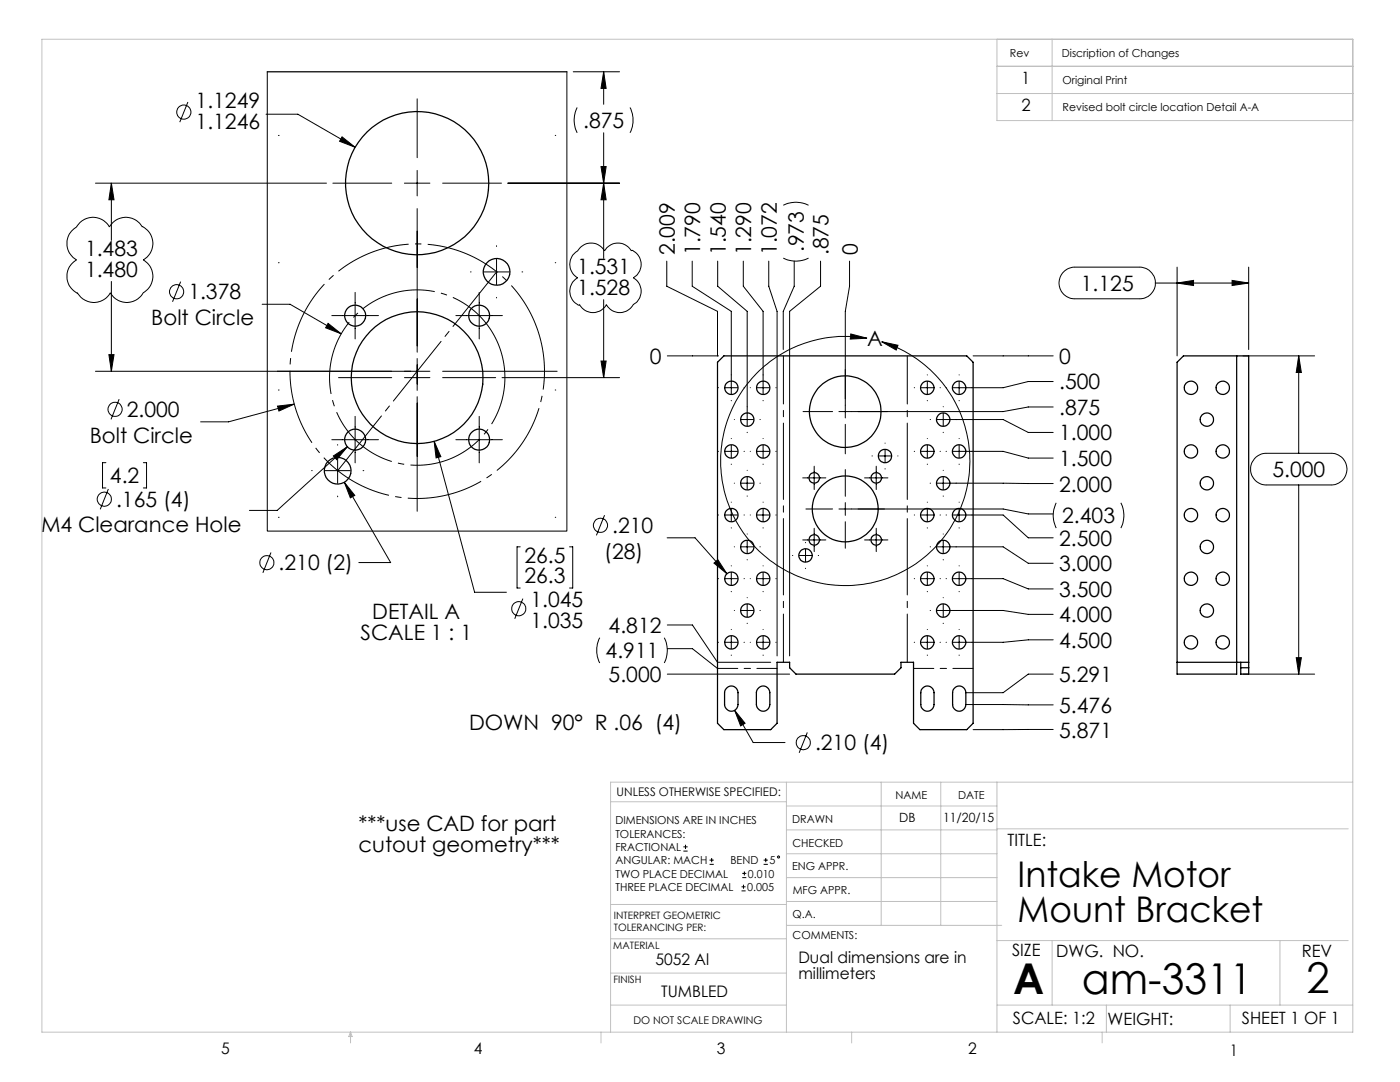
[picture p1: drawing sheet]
<svg xmlns="http://www.w3.org/2000/svg" width="279mm" height="216mm" viewBox="0 0 279 216" stroke-linecap="round" stroke-linejoin="round" font-family="sans-serif">
<g fill="none" stroke="#000" stroke-width=".2">
<path d="M53.3 14.3v91.7h59.8v-91.7M83.3 19.7v11.8M114.4 14.3h9.2M120.5 14.3l.5 3.3h-1.1zM120.5 14.3v6.5M19.1 36.5h46.1M22.2 36.5l.6 3.4h-1.1zM22.2 36.5v11.4M37.5 20.4l-1.6 4M53.1 22.8h6.3l11.5 6.6M55.6 27h.1M66.4 36.5h11.8"/>
<path d="M68.3 27.3l2.6 2.1-3.1-1.2zM80.7 36.5h5.1M83.3 34v5.1M88.3 36.5h11.8M101.4 36.5h22.2M110.8 27h.1M115.2 21.4a5.6 5.6 0 0 0 0 5.1M119.9 33.2h1.1l-.5 3.3zM120.5 36.5l.5 3.4h-1.1zM120.5 26.5v25.1M125.7 21.4a5.6 5.6 0 0 1 0 5.1M15.9 44.4a3.8 3.8 0 0 1 5.9 .9 3.7 3.7 0 0 1 6.6 0 3.7 3.7 0 0 1 2.1 3.2 3.7 3.7 0 0 1-1.9 3.4 3.7 3.7 0 0 1 0 6.5 3.7 3.7 0 0 1-6.6 0 3.7 3.7 0 0 1-6.5 0v.1a3.7 3.7 0 0 1-2.2-3.3 3.7 3.7 0 0 1 2-3.3 3.8 3.8 0 0 1 0-6.6z"/>
<path d="M22.2 56.2v17.9M36.1 56.2l-1.7 4M55.6 52.4h.1M70.9 58.3v9.3M83.3 41.6v28.7M93.9 54.3h.1M95.6 58.3v9.3M96.6 54.3h5M99.1 49v.2M99.1 51.7v5.1M99.1 59.3v.1M104.2 54.3h.1"/>
<path d="M110.8 52.4h.1M114.3 50.9l1-.8a3.1 3.1 0 0 1 5.4 0 3.1 3.1 0 0 1 5.3 0l.1-.1a3 3 0 0 1 1.8 2.6 3 3 0 0 1-1.5 2.8 3.1 3.1 0 0 1 0 5.4 3.1 3.1 0 0 1-5.4 0 3 3 0 0 1-5.3 0l-.1 .1a3 3 0 0 1-1.9-2.7 3 3 0 0 1 1.6-2.8 3.1 3.1 0 0 1-1-4.5zM120.5 59.8v15.6M133.1 52.1v5l10.1 5v8.9M138.1 52.1v5l7.8 5v16.5M143.2 52.1v5l5.9 5v22.9M148.3 52.1v5l4 5v16.5M153.4 52.1v5l1.7 5v68.8M156.3 51.5a5.6 5.6 0 0 0 5.1 0M156.3 41a5.6 5.6 0 0 1 5.1 0M158.5 52.1v5l-2.2 5v7.6M163.8 52.1v5l-6.2 5v68.8"/>
<path d="M169.5 52.1v5l-.8 5v21.3M212.1 54.5a3.1 3.1 0 0 1 2.4-1.2h12.9a3.2 3.2 0 0 1 3.2 3.2 3.2 3.2 0 0 1-3.2 3.1h-12.9a3.2 3.2 0 0 1-2.8-1.8 3.2 3.2 0 0 1 .4-3.3zM230.6 56.5h18.6M234.9 56.5l3.3-.5v1zM234.9 53.3v17.7M245.9 56l3.3 .5-3.3 .5zM249.2 53.3v16.4M19.1 74.1h66.7M21.7 70.8h1.1l-.6 3.3zM23.8 79.7l-1.6 4M52.3 60.7h5.6l10.2 5.9M55.6 77.8h.1"/>
<path d="M65.5 64.5l2.6 2.1-3.1-1.2zM66.2 63h9.3M67.6 75.4h10.6M80.7 75.4h5.1M83.3 71.5v6.4M83.3 79.2v22.8M88.3 75.4h10.6M88.3 74.1h22.9M91 63h9.3M100.2 75.4h23.4M110.8 77.8h.1M119.9 72h1.1l-.5 3.4z"/>
<path d="M133.2 71h10M143.2 71h.1M143.4 77.4h.1M144.7 77.4h2.5M145.9 79.9v.1M148.5 77.4h.1M149.7 77.4h.1M151 77.4h2.6M152.3 79.9v.1M154.8 77.4h.1M169.8 66.6l3.2 .9-3.3 .2zM173 67.5a24.9 24.9 0 0 0-28 32 24.9 24.9 0 0 0 41.4 10 24.9 24.9 0 0 0-10.4-41.3"/>
<path d="M176 68.2l3.2 .7-.3 .9zM182.5 77.4h.1M183.8 77.4h2.5M185.1 74.8h.1M185.1 76.1v2.5M185.1 79.9v.1M187.6 77.4h.1M188.8 77.4h.1M191.4 74.8h.1M191.4 76.1v2.5M191.4 79.9v.1M194.2 71h16"/>
<path d="M210.2 76.1h-5l-5 1.3h-10.1M248.1 71h14.3M259.2 71l.5 3.3h-1zM259.2 71v19.5M21.1 92.3h-.6v5.1h.6M21.6 97.6l-1.6 4M28.6 92.3h.6v5.1h-.6M55.4 81l3.3-.4-3 1.4zM58.7 80.6l-13.1 3.6h-5.6M62.2 93.9h.1M64.8 93.9h5.1M66.2 87.7h9.3"/>
<path d="M66.5 91l2.8-1.9-2.1 2.6zM67.4 88.7v.1M67.4 91.4v5M67.4 99v.1M68.7 96.2l2.1 2.6-.9 .5zM68.7 96.2l9.3 16.1h-6.4M69.3 89.1l-14 12.7h-5.5M70.9 83.1v9.3M72.5 93.9h.1M86.6 88.1l1.4 3-1 .3zM86.6 88.1l8.1 30.1h6.4M91 87.7h9.3"/>
<path d="M95.6 83.1v9.3M143.4 90.1h.1M144.7 90.1h2.5M145.9 87.5h.1M145.9 88.8v2.5M145.9 92.6v.1M146.5 96.4h.1M146.5 83.7h.1M147.8 96.4h2.6M147.8 83.7h2.6M148.5 90.1h.1M149.1 86.3h.1"/>
<path d="M149.1 93.8v.1M149.1 95.1v2.6M149.1 99h.1M149.7 90.1h.1M151 90.1h2.6M151.7 96.4h.1M151.7 83.7h.1M152.3 87.5h.1M152.3 88.8v2.5M152.3 92.6v.1M154.8 90.1h.1M160.2 95.4h4.6"/>
<path d="M160.3 82.1h5.9M162.5 93v4.7M168.7 84.7v5.9M168.7 93.7v5.3M172.5 95.4h4.7M174 91h.1M174.9 93v4.7M175.4 91h2.5M176.6 88.4h.1M176.6 89.7v2.6M176.6 93.5v.1M179.2 91h.1"/>
<path d="M182.5 90.1h.1M183.8 90.1h2.5M185.1 87.5h.1M185.1 88.8v2.5M185.1 92.6v.1M185.6 96.4h.1M185.6 83.7h.1M187 96.4l23.2 .1M187 83.7h13.2l5 2.6h5M187.6 90.1h.1M188.2 81.1v.1M188.2 82.4v2.6"/>
<path d="M188.2 86.3h.1M188.2 93.8v.1M188.2 95.1v2.6M188.2 99h.1M188.8 90.1h.1M190.1 90.1h10.1l5 1.3h5M191.4 87.5h.1M191.4 88.8v2.5M191.4 92.6v.1M210.2 81.2h-5l-5 .9h-32.8M250.5 91.4a3.1 3.1 0 0 1 2.2-.9h12.9a3.2 3.2 0 0 1 3.2 3.1 3.2 3.2 0 0 1-3.2 3.2h-12.9a3.2 3.2 0 0 1-2.9-2 3.2 3.2 0 0 1 .7-3.4zM259.2 96.8v37.7"/>
<path d="M54.1 110.2l-1.6 4.1M55.6 103.2h.1M103.8 109.1h-.6v8.2h.6M104.4 119.5l-1.7 4M110.8 103.2h.1M113.7 109.1h.6v8.2h-.6M120.7 102.8l-1.7 4M133.1 107.3h5.6l6.4 7.2M142.5 112.4l.8-.7 1.8 2.8zM143.4 115.5h.1M143.4 102.8h.1M144.7 115.5h2.5"/>
<path d="M144.7 102.8h2.5M145.9 100.2h.1M145.9 101.5v2.5M145.9 105.3v.1M145.9 112.9h.1M145.9 114.2v2.5M145.9 118v.1M146.5 109.1h.1M147.8 109.1h2.6M148.5 115.5h.1M148.5 102.8h.1M149.1 106.5v.1"/>
<path d="M149.1 107.8v2.6M149.1 111.7h.1M149.1 119.2v.1M149.7 115.5h.1M149.7 102.8h.1M151 115.5h2.6M151 102.8h2.6M151.7 109.1h.1M152.3 100.2h.1M152.3 101.5v2.5M152.3 105.3v.1M152.3 112.9h.1"/>
<path d="M152.3 114.2v2.5M152.3 118v.1M154.8 115.5h.1M154.8 102.8h.1M158.2 110.8h.1M159.5 110.8h2.5M160.2 107.7h4.6M160.8 108.2v.1M160.8 109.6v2.5M160.8 113.4v.1M160.8 101.6h5.4M162.5 105.4v4.7"/>
<path d="M163.3 110.8h.1M167.4 101.6h32.8l5 1h5M168.7 100.3v2.5M168.7 104.1v5.3M172.5 107.7h4.7M174.9 105.4v4.7M182.5 115.5h.1M182.5 102.8h.1M183.8 115.5h2.5M183.8 102.8h2.5M185.1 100.2h.1M185.1 101.5v2.5"/>
<path d="M185.1 105.3v.1M185.1 112.9h.1M185.1 114.2v2.5M185.1 118v.1M185.6 109.1h.1M187 109.1h13.2l5 3.3h5M187.6 115.5h.1M187.6 102.8h.1M188.2 106.5v.1M188.2 107.8v2.6M188.2 111.7h.1M188.2 119.2v.1"/>
<path d="M188.8 115.5h.1M188.8 102.8h.1M190.1 115.5h10.1l5 2h5M190.1 102.8h10.1l5 4.5h5M191.4 100.2h.1M191.4 101.5v2.5M191.4 105.3v.1M191.4 112.9h.1M191.4 114.2v2.5M191.4 118v.1M210.8 100.3a5.6 5.6 0 0 0 0 5.1M223.7 100.3a5.6 5.6 0 0 1 0 5.1"/>
<path d="M119.7 127.2a5.6 5.6 0 0 0 0 5.1M132.6 127.2a5.6 5.6 0 0 1 0 5.1M133.2 134.5h24.4M133.2 124.7h5l5 7.5h10.6M133.2 129.4h5l5 4M143.4 128.2h.1M144.7 128.2h2.5M145.9 125.6h.1M145.9 126.9v2.5M145.9 130.7v.1M146.5 121.8h.1M147.8 121.8h2.6"/>
<path d="M148.5 128.2h.1M149.1 120.5v2.6M149.1 124.4h.1M149.7 128.2h.1M151 128.2h2.6M151.7 121.8h.1M152.3 125.6h.1M152.3 126.9v2.5M152.3 130.7v.1M154.8 128.2h.1M182.5 128.2h.1M183.8 128.2h2.5"/>
<path d="M185.1 125.6h.1M185.1 126.9v2.5M185.1 130.7v.1M185.6 121.8h.1M187 121.8h13.2l5 .8h5M187.6 128.2h.1M188.2 120.5v2.6M188.2 124.4h.1M188.8 128.2h.1M191.4 125.6h.1M191.4 126.9v2.5M191.4 130.7v.1"/>
<path d="M210.2 127.7h-5l-5 .5h-10.1M210.2 134.5h-5l-5 3.7h-7.5M248.1 134.5h14.3M258.7 131.2h1l-.5 3.3zM146.6 141.7l2.1 2.6-.9 .6zM146.6 141.7l3.7 6.5h6.4M161.1 146.2l-1.6 4M192.7 140.6l17.5 .1M210.2 145.6h-16M136.4 169.8h.8M136.4 169h.8M136.8 168.6v.8"/>
<path d="M141.6 172.5h.9M141.6 171.6h.9M142 171.2v.8M148 177.8h.8M148 177h.8M148.1 175.1h.8M148.1 174.3h.8M148.4 176.5v.8M148.6 173.9v.8M152.4 172.5h.8M152.4 171.6h.8M152.8 171.2v.8"/>
<circle cx="36.7" cy="22.4" r="1.41"/>
<circle cx="35.2" cy="58.2" r="1.41"/>
<circle cx="20.8" cy="99.6" r="1.41"/>
<circle cx="23" cy="81.7" r="1.41"/>
<circle cx="53.3" cy="112.3" r="1.41"/>
<circle cx="119.8" cy="104.8" r="1.41"/>
<circle cx="103.5" cy="121.5" r="1.41"/>
<circle cx="160.3" cy="148.2" r="1.41"/>
<circle cx="155.4" cy="171" r=".2"/>
</g>
<path d="M107.6 66.6a25.4 25.4 0 0 0-42.6-10.2 25.4 25.4 0 0 0 11.6 42.2 25.4 25.4 0 0 0 31.3-30.6l-.3-1.4" fill="none" stroke="#000" stroke-width=".2" stroke-dasharray="15.2 1.3 1.3 1.3" stroke-dashoffset="4" stroke-linecap="butt"/>
<path d="M100 70.2a17.5 17.5 0 0 0-29.3-7.1 17.5 17.5 0 0 0 7.9 29.1 17.5 17.5 0 0 0 21.7-20.8l-.3-1.2" fill="none" stroke="#000" stroke-width=".2" stroke-dasharray="15.2 1.3 1.3 1.3" stroke-dashoffset=".3" stroke-linecap="butt"/>
<path d="M156.3 132.1v-61.1M181.1 132.1v-61.1" fill="none" stroke="#000" stroke-width=".2" stroke-dasharray="15.2 1.3 1.3 1.3" stroke-dashoffset="5.6"/>
<path d="M155.1 133.4h-11.9M182.3 133.4h11.9" fill="none" stroke="#000" stroke-width=".2" stroke-dasharray="15.2 1.3 1.3 1.3" stroke-dashoffset="11.2"/>
<path d="M67.4 93.9l31.7-39.7" fill="none" stroke="#000" stroke-width=".2" stroke-dasharray="15.2 1.3 1.3 1.3" stroke-dashoffset="1.3"/>
<g fill="none" stroke="#c0c0c0" stroke-width=".2">
<path d="M8.4 7.8h261.6v198.2h-261.6zM199 7.8v16.3h71M199 13.2h71M199 18.7h71M210 7.8v16.3M121.8 160h35.2M157 156.1v49.9M175.9 156.1v28.5M187.7 156.1v28.5M199 156.1v49.9M270 156.1h-148.2v49.9M157 170.4h42"/>
<path d="M157 165.6h42M157 160.8h42M157 175.1h42M157 179.9h42M199 165.4h70.1M121.8 194.2h35.2M121.8 187.3h35.2M121.8 180.5h35.2M157 184.6h42.9M199 187.7h70.1M210 187.7v12.9M255.4 187.7v12.9"/>
<path d="M70 206v2.1M70 206l.3 .8h-.7zM119.9 206v2.1M121.8 200.6h35.2M170 206v2.1M199 200.6h71M220 206v2.1M220.8 200.6v5.4M245.5 200.6v5.4"/>
</g>
<g fill="#000">
<path d="M65.5 64.5l-.5 .9 3.1 1.2zM21.7 70.8h1.1l-.6 3.3zM22.2 36.5l.6 3.4h-1.1zM55.4 81l.3 1 3-1.4z"/>
<path d="M169.8 66.6l3.2 .9-3.3 .2zM176 68.2l3.2 .7-.3 .9z"/>
<path d="M142.5 112.4l2.6 2.1-1.8-2.8zM146.6 141.7l1.2 3.2 .9-.6zM245.9 56l3.3 .5-3.3 .5zM234.9 56.5l3.3-.5v1zM258.7 131.2h1l-.5 3.3zM259.2 71l.5 3.3h-1zM120.5 36.5l.5 3.4h-1.1zM119.9 72h1.1l-.5 3.4zM68.3 27.3l-.5 .9 3.1 1.2zM86.6 88.1l.4 3.3 1-.3zM66.5 91l.7 .7 2.1-2.6zM68.7 96.2l1.2 3.1 .9-.5zM119.9 33.2h1.1l-.5 3.3zM120.5 14.3l.5 3.3h-1.1z"/>
</g>
<g fill="none" stroke="#000" stroke-width=".25">
<path d="M53.3 14.3h59.8M144.5 71h48.4l1.3 1.3v72l-1.3 1.3h-9.3l-1.3-1.3v-12.1h-2.5v1l-1.3 1.3h-19.6l-1.3-1.3v-1h-2.5v12.1l-1.3 1.3h-9.3l-1.3-1.3v-72zM246.8 71h2.4v63.5h-1.6v-2.3M246.8 71h-10.6l-1.3 1.3v59.9M246.8 71v61.2M145.1 137.2a1.31 1.31 0 0 1 1.4-.2 1.31 1.31 0 0 1 .8 1.2v2.4a1.34 1.34 0 0 1-1.4 1.3 1.34 1.34 0 0 1-1.3-1.3v-2.7zM151.3 137.4a1.31 1.31 0 0 1 1.4-.4 1.31 1.31 0 0 1 .9 1.2v2.4a1.34 1.34 0 0 1-1.3 1.3 1.34 1.34 0 0 1-1.3-1.3v-2.4zM184 137.4a1.31 1.31 0 0 1 1.5-.4 1.31 1.31 0 0 1 .9 1.2v2.4a1.32 1.32 0 0 1-1.3 1.3 1.32 1.32 0 0 1-1.3-1.3v-2.4zM190.4 137.4a1.31 1.31 0 0 1 1.5-.4 1.31 1.31 0 0 1 .9 1.2v2.4a1.32 1.32 0 0 1-1.4 1.3 1.32 1.32 0 0 1-1.3-1.3v-2.4zM234.9 132.2v2.3h11.9v-2.3M234.9 132.2h11.9M246.8 132.2h2.4"/>
<path d="M247.6 133.2h1.6"/>
<circle cx="83.2" cy="36.6" r="14.3"/>
<circle cx="99.1" cy="54.2" r="2.66"/>
<circle cx="70.9" cy="63" r="2.1"/>
<circle cx="83.3" cy="75.4" r="13.2"/>
<circle cx="95.6" cy="63" r="2.1"/>
<circle cx="146" cy="77.4" r="1.34"/>
<circle cx="152.3" cy="77.4" r="1.34"/>
<circle cx="185.1" cy="77.4" r="1.34"/>
<circle cx="191.4" cy="77.4" r="1.34"/>
<circle cx="237.7" cy="77.4" r="1.32"/>
<circle cx="244" cy="77.4" r="1.32"/>
<circle cx="67.4" cy="93.9" r="2.66"/>
<circle cx="70.9" cy="87.7" r="2.11"/>
<circle cx="95.6" cy="87.7" r="2.11"/>
<circle cx="146" cy="90.1" r="1.34"/>
<circle cx="149.2" cy="83.7" r="1.34"/>
<circle cx="149.2" cy="96.4" r="1.34"/>
<circle cx="152.3" cy="90.1" r="1.34"/>
<circle cx="162.5" cy="95.4" r="1.05"/>
<circle cx="168.7" cy="82.1" r="7.1"/>
<circle cx="174.9" cy="95.4" r="1.06"/>
<circle cx="176.6" cy="91" r="1.34"/>
<circle cx="185.1" cy="90.1" r="1.34"/>
<circle cx="188.2" cy="83.7" r="1.34"/>
<circle cx="188.2" cy="96.4" r="1.34"/>
<circle cx="191.4" cy="90.1" r="1.34"/>
<circle cx="237.7" cy="90.1" r="1.32"/>
<circle cx="240.9" cy="96.4" r="1.32"/>
<circle cx="240.9" cy="83.7" r="1.32"/>
<circle cx="244" cy="90.1" r="1.32"/>
<circle cx="146" cy="102.8" r="1.34"/>
<circle cx="146" cy="115.5" r="1.34"/>
<circle cx="149.2" cy="109.1" r="1.34"/>
<circle cx="152.3" cy="102.8" r="1.34"/>
<circle cx="152.3" cy="115.5" r="1.34"/>
<circle cx="160.8" cy="110.8" r="1.33"/>
<circle cx="162.5" cy="107.7" r="1.05"/>
<circle cx="168.7" cy="101.5" r="6.6"/>
<circle cx="174.9" cy="107.7" r="1.06"/>
<circle cx="185.1" cy="115.5" r="1.34"/>
<circle cx="185.1" cy="102.8" r="1.34"/>
<circle cx="188.2" cy="109.1" r="1.34"/>
<circle cx="191.4" cy="115.5" r="1.34"/>
<circle cx="191.4" cy="102.8" r="1.34"/>
<circle cx="237.7" cy="102.8" r="1.32"/>
<circle cx="237.7" cy="115.5" r="1.32"/>
<circle cx="240.9" cy="109.1" r="1.32"/>
<circle cx="244" cy="115.5" r="1.32"/>
<circle cx="244" cy="102.8" r="1.32"/>
<circle cx="146" cy="128.2" r="1.34"/>
<circle cx="149.2" cy="121.8" r="1.34"/>
<circle cx="152.3" cy="128.2" r="1.34"/>
<circle cx="185.1" cy="128.2" r="1.34"/>
<circle cx="188.2" cy="121.8" r="1.34"/>
<circle cx="191.4" cy="128.2" r="1.34"/>
<circle cx="237.7" cy="128.2" r="1.32"/>
<circle cx="240.9" cy="121.8" r="1.32"/>
<circle cx="244" cy="128.2" r="1.32"/>
</g>
<g font-size="8.5">
<text x="202.2" y="198.3">A</text>
<text x="215.9" y="198.3">am-3311</text>
<text x="260.8" y="198.1">2</text>
</g>
<g font-size="7.1">
<text x="203.1" y="176.9">Intake Motor</text>
<text x="203.1" y="184">Mount Bracket</text>
</g>
<g font-size="4.2">
<text x="39" y="21.6">1.1249</text>
<text x="39" y="25.7">1.1246</text>
<text x="116.4" y="25.6">.875</text>
<text x="17" y="51.1">1.483</text>
<text x="134.7" y="50.9" transform="rotate(-90 134.7 50.9)">2.009</text>
<text x="139.8" y="50.9" transform="rotate(-90 139.8 50.9)">1.790</text>
<text x="144.9" y="50.9" transform="rotate(-90 144.9 50.9)">1.540</text>
<text x="149.9" y="50.9" transform="rotate(-90 149.9 50.9)">1.290</text>
<text x="155" y="50.9" transform="rotate(-90 155 50.9)">1.072</text>
<text x="160.4" y="50.3" transform="rotate(-90 160.4 50.3)">.973</text>
<text x="165.4" y="50.9" transform="rotate(-90 165.4 50.9)">.875</text>
<text x="171.2" y="50.9" transform="rotate(-90 171.2 50.9)">0</text>
<text x="17" y="55.2">1.480</text>
<text x="37.6" y="59.7">1.378</text>
<text x="115.2" y="54.7">1.531</text>
<text x="115.2" y="58.8">1.528</text>
<text x="215.7" y="58.1">1.125</text>
<text x="30.2" y="64.8">Bolt Circle</text>
<text x="173.1" y="69">A</text>
<text x="129.7" y="72.6">0</text>
<text x="211.4" y="72.6">0</text>
<text x="211.4" y="77.7">.500</text>
<text x="25.3" y="83.2">2.000</text>
<text x="211.4" y="82.8">.875</text>
<text x="17.9" y="88.3">Bolt Circle</text>
<text x="211.4" y="87.9">1.000</text>
<text x="211.4" y="93">1.500</text>
<text x="253.9" y="95.2">5.000</text>
<text x="21.9" y="96.4">4.2</text>
<text x="23.2" y="101.2">.165 (4)</text>
<text x="211.4" y="98.1">2.000</text>
<text x="8.2" y="106.2">M4 Clearance Hole</text>
<text x="122.2" y="106.4">.210</text>
<text x="212" y="104.5">2.403</text>
<text x="55.6" y="113.8">.210 (2)</text>
<text x="104.7" y="112.3">26.5</text>
<text x="120.6" y="111.4">(28)</text>
<text x="211.4" y="108.9">2.500</text>
<text x="104.7" y="116.4">26.3</text>
<text x="211.4" y="114">3.000</text>
<text x="211.4" y="119.1">3.500</text>
<text x="74.3" y="123.6">DETAIL A</text>
<text x="105.9" y="121.1">1.045</text>
<text x="105.9" y="125.2">1.035</text>
<text x="211.4" y="124.2">4.000</text>
<text x="71.9" y="127.8">SCALE 1 : 1</text>
<text x="120.9" y="131.3">4.911</text>
<text x="121.5" y="126.3">4.812</text>
<text x="211.4" y="129.3">4.500</text>
<text x="121.5" y="136.1">5.000</text>
<text x="211.4" y="136.1">5.291</text>
<text x="211.4" y="142.3">5.476</text>
<text x="93.6" y="145.6">DOWN 90° R .06 (4)</text>
<text x="162.7" y="149.7">.210 (4)</text>
<text x="211.4" y="147.2">5.871</text>
<text x="71.6" y="165.8">***use CAD for part</text>
<text x="71.6" y="169.9">cutout geometry***</text>
</g>
<g font-size="3.4">
<text x="203.9" y="16.8">1</text>
<text x="203.9" y="22.2">2</text>
<text x="201.1" y="168.8">TITLE:</text>
<text x="202" y="190.8">SIZE</text>
<text x="210.8" y="190.9">DWG. NO.</text>
<text x="259.8" y="191">REV</text>
<text x="202.1" y="204.4">SCALE: 1:2</text>
<text x="221" y="204.5">WEIGHT:</text>
<text x="247.8" y="204.4">SHEET 1 OF 1</text>
</g>
<g font-size="3.2">
<text x="130.8" y="192.5">5052 Al</text>
<text x="159.3" y="192.2">Dual dimensions are in</text>
<text x="159.3" y="195.4">millimeters</text>
<text x="131.9" y="198.9">TUMBLED</text>
<text x="44.2" y="210.4">5</text>
<text x="94.6" y="210.3">4</text>
<text x="143.1" y="210.4">3</text>
<text x="193.2" y="210.3">2</text>
<text x="245.4" y="210.6">1</text>
</g>
<g font-size="2.5">
<text x="179.5" y="164.1">DB</text>
<text x="188.2" y="164.1">11/20/15</text>
</g>
<text font-size="2.4" x="123.1" y="158.9">UNLESS OTHERWISE SPECIFIED:</text>
<g font-size="2.2">
<text x="201.6" y="11.4">Rev</text>
<text x="211.9" y="11.4">Discription of Changes</text>
<text x="212" y="16.8">Original Print</text>
<text x="212" y="22.2">Revised bolt circle location Detail A-A</text>
<text x="178.7" y="159.4">NAME</text>
<text x="191.2" y="159.4">DATE</text>
<text x="122.8" y="164.5">DIMENSIONS ARE IN INCHES</text>
<text x="122.8" y="167.1">TOLERANCES:</text>
<text x="158.1" y="164.2">DRAWN</text>
<text x="122.8" y="169.8">FRACTIONAL</text>
<text x="122.8" y="172.5">ANGULAR: MACH</text>
<text x="145.8" y="172.5">BEND</text>
<text x="153.5" y="172.5">5</text>
<text x="158.1" y="173.7">ENG APPR.</text>
<text x="158.2" y="169.1">CHECKED</text>
<text x="122.8" y="177.8">THREE PLACE DECIMAL</text>
<text x="122.8" y="175.1">TWO PLACE DECIMAL</text>
<text x="149.1" y="177.8">0.005</text>
<text x="149.3" y="175.1">0.010</text>
<text x="158.2" y="178.4">MFG APPR.</text>
<text x="158.2" y="183.2">Q.A.</text>
<text x="158.2" y="187.4">COMMENTS:</text>
</g>
<text font-size="2.1" x="126.4" y="204.3">DO NOT SCALE DRAWING</text>
<g font-size="2">
<text x="122.5" y="183.3">INTERPRET GEOMETRIC</text>
<text x="122.5" y="185.9">TOLERANCING PER:</text>
<text x="122.4" y="189.4">MATERIAL</text>
<text x="122.4" y="196.2">FINISH</text>
</g>
</svg>
